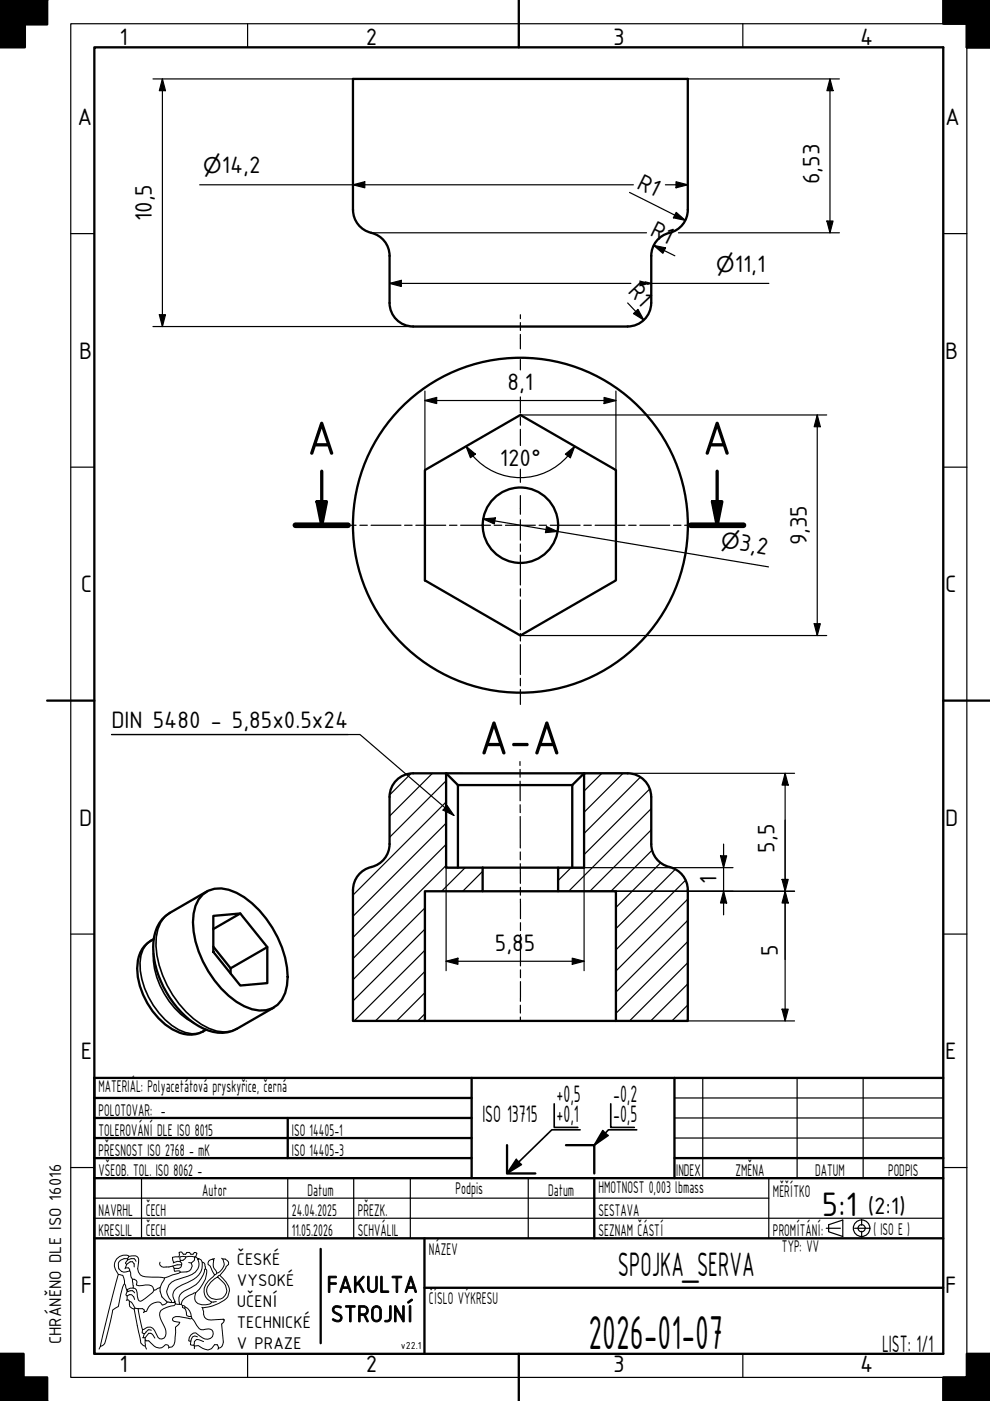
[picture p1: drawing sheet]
<svg xmlns="http://www.w3.org/2000/svg" width="210mm" height="297mm" viewBox="0 0 210 297" stroke-linecap="round" stroke-linejoin="round" font-family="sans-serif">
<g fill="none" stroke="#000" stroke-width=".25">
<path d="M87.1 164l-4.4 4.5M91.7 164l-9.1 9M94.6 179l-19.8 19.8M94.6 174.5l-19.8 19.8M94.6 170l-19.8 19.8M94.6 165.5l-12 12M127.6 164l-3.8 3.7M132.1 164l-8.3 8.2M135.8 164.8l-12 11.9M137.7 167.3l-13.9 13.9M138.1 175.9l-13 13.1M138.1 171.5l-17.5 17.5"/>
<path d="M90.1 197l-15.3 15.2M90.1 192.5l-15.3 15.2M94.6 183.5l-19.8 19.7M98.6 184l-5 5M102.3 184.7l-4.2 4.3M121.1 184l-2.8 2.7M138.3 180.3l-8.8 8.7M140.1 182.9l-9.5 9.5M143.2 184.3l-12.6 12.6M145.3 186.6l-14.7 14.8M145.8 199.6l-15.2 15.3M145.8 195.1l-15.2 15.3"/>
<path d="M145.8 190.6l-15.2 15.3M90.1 214.9l-1.5 1.6M90.1 210.5l-6 6M90.1 206l-10.5 10.5M90.1 201.5l-15 15M145.8 213.1l-3.3 3.4M145.8 208.6l-7.8 7.9M145.8 204.1l-12.3 12.4"/>
</g>
<!-- layer: Viditelna silna -->
<g fill="none" stroke="#000" stroke-width=".49">
<path d="M0 0h10zM5.3 0v10h-5.3v-10v5.2h10v-5.2M205 5v5h5h-5v-10h5h-10v5h10M87.6 69.2a5 5 0 0 1-5-5v-10a5.2 5.2 0 0 0-4.6-5.1 5 5 0 0 1-3.1-4.6l-.1-27.8h71v27.8a5.2 5.2 0 0 1-4.6 5.1 5 5 0 0 0-3.1 4.6v10a5 5 0 0 1-5 5h-45.5M90.1 99.7l20.2-11.7 20.3 11.7v23.3l-20.3 11.7-20.2-11.7zM82.6 169v10a5.2 5.2 0 0 1-4.6 5.1 5 5 0 0 0-3.1 4.6l-.1 27.8h15.3v-27.5h12.2v-5M87.6 164a5 5 0 0 0-5 5M87.6 164h7v20h7.7M94.6 164h29.2M138.1 169a5 5 0 0 0-5-5h-9.3v20h-5.5v5h12.3v27.5h15.2v-27.8a5.2 5.2 0 0 0-4.6-5.1 5 5 0 0 1-3.1-4.6v-10M32.6 199.1a6.3 6.3 0 0 0-3.5 6.3 16.2 16.2 0 0 0 7.4 12.8 6.3 6.3 0 0 0 7.2 .1M43 189.6a5.6 5.6 0 0 1 5.5-1 17.8 17.8 0 0 1 9.3 8.1 19.1 19.1 0 0 1 3 12.2 5.8 5.8 0 0 1-4.4 5.3 8.9 8.9 0 0 1-6.3-1.8 22.4 22.4 0 0 1-9.2-16.9 7.7 7.7 0 0 1 2.1-5.9z"/>
<path d="M43.8 189l-7.8 4.5a8 8 0 0 0-3.5 7.4 20.8 20.8 0 0 0 10.6 17.2 7.7 7.7 0 0 0 7.1 0l7.9-4.5M45.2 194.2l5.7-.5 5.8 7.1v7.6l-5.8 .5-5.7-7.1zM50.9 193.7l-5.7 3.3M102.3 189h16M102.3 184h16M45.2 200.7l3.7 4.6v1.1M56.7 200.8l-7.8 4.5M90.1 216.5h40.5M20 237h80M20 232.8h80M61 237v8.5M100 228.5v21.3"/>
<path d="M20 245.5h80M20 241.3h80M107.5 242.8v6h6M120 242.8h6v6M143 245.5h57M0 292h10v5h-10zM0 287h5v10h-5M210 287h-5v5h-5v5h10"/>
<circle cx="110.3" cy="111.4" r="35.5"/>
<circle cx="110.3" cy="111.4" r="8"/>
</g>
<path d="M32 199.5a5.3 5.3 0 0 0-2.3 4.6 17.1 17.1 0 0 0 8.2 14.2 5.4 5.4 0 0 0 5.2 .4M36 193.5a6.5 6.5 0 0 0-2.9 5.2 21.7 21.7 0 0 0 7.9 17.3 11 11 0 0 0 6.5 2.8l1.4-.2 1.3-.5M32.5 202.1a17 17 0 0 0 8.6 14.8M117.5 234v5h5M123 239.5h-6l-9.5 9.3M127.8 239.7l-1.8 3.1M129.5 234v5h5M135 239.5h-6l-3 3.3 2.9-2.1M109.5 245.8l-2 3 3.1-1.9" fill="none" stroke="#000" stroke-width=".35"/>
<g fill="#000">
<path d="M0 -.1h5.3v10.1h-5.3z" fill-rule="evenodd"/>
<path d="M0 -.1h10v5.3h-10z" fill-rule="evenodd"/>
<path d="M200 0h10v10h-5v-5h-5z" fill-rule="evenodd"/>
<path d="M0 287h5v10h-5z" fill-rule="evenodd"/>
<path d="M0 292h10v5h-10z" fill-rule="evenodd"/>
<path d="M200 292h5v-5h5v10h-10z" fill-rule="evenodd"/>
</g>
<!-- layer: Viditelna tenka -->
<path d="M109.5 245.8l1.1 1.1-3.1 1.9zM127.8 239.7l1.1 1-2.9 2.1z" fill="#000"/>
<path d="M62.6 111.4h11.2M146.5 111.4h11.1" fill="none" stroke="#000" stroke-width="1.2"/>
<path d="M68.2 99.9v11.5M152.1 99.9v11.5M67.2 106.4h2l-1 5zM151.1 106.4h2l-1 5z" fill="none" stroke="#000" stroke-width=".7"/>
<path d="M67.2 106.4h2l-1 5zM151.1 106.4h2l-1 5z" fill="#000"/>
<!-- layer: Viditelna tenka -->
<g fill="none" stroke="#000" stroke-width=".25">
<path d="M15 5h190v287h-190zM52.5 5v5M157.5 5v5M15 49.5h5M200 49.5h5M15 99h5M200 99h5M15 198h5M200 198h5M127.8 239.7l1.1 1M149 228.5v21.3M169 228.5v21.3"/>
<path d="M183 228.5v21.3M15 247.5h5M20 254h143M87 249.8v12.7M109.5 245.8l1.1 1.1M200 247.5h5M52.5 287v5M157.5 287v5"/>
</g>
<!-- layer: Ramecek -->
<path d="M20 10h180v277h-180zM110 0v10M10 148.5h10M200 148.5h10M110 287v10" fill="none" stroke="#000" stroke-width=".49"/>
<path d="M94.6 164l2.5 2.5M97.1 166.5h24.2M97.1 166.5v17.5M121.3 166.5v17.5M123.8 164l-2.5 2.5M143 228.5v21.3M200 228.5h-180v58.5M20 249.8h180M126 249.8v12.7M20 262.5h180M90 273h110M90 262.5v24.5" fill="none" stroke="#000" stroke-width=".49"/>
<!-- layer: 0 -->
<path d="M94.6 164h3.5M123.8 164h3.6" fill="none" stroke="#000" stroke-width=".21"/>
<path d="M94.6 184h2.5M121.3 184h2.5M20 258.3h180M30 249.8v12.7M61 249.8v12.7M75 249.8v12.7M112 249.8v12.7M163 249.8v12.7M178.7 258.7l-3 1" fill="none" stroke="#000" stroke-width=".25"/>
<!-- layer: LEV CVUT -->
<g fill="none" stroke="#000" stroke-width=".21">
<path d="M25.1 270.2l-2 7.7-1.8 7.6a1.38 1.38 0 0 0 1.1-1.3l1.5-6.4 1.2-.8 .2-1.1a7.8 7.8 0 0 1 1.1-3.7M26.4 272.2l.5 1.3M26.6 268.8l-.1 .2M26.9 268.1l.7-.6h.5l.3 .5v.6M27 273.7l.1 .1M27 273.7v.1h.1M27 273.8l-.3 .7 .1 .2 .2 .1 .4-.3h.5l.5 .5 .1 .5M27 274.8v.8l-.2 .1M27 275.6h.3l.1 .3 .5 .2 .7 1.3 .7 .1M27.1 267.1l.7-.2h.6l.4 .5M27.1 267.1v-.2a1.5 1.5 0 0 0-2 1.6 1.5 1.5 0 0 0 2.4 1l-.3-.7h-.6M27.1 267.1l-.5 .7 .3 .3-.3 .7"/>
<path d="M27.1 273.8l1-.1 .4 .4M27.3 266.4l-.2 .5M27.4 275.9a1.19 1.19 0 0 0 1 1.7l.2-.2M27.5 269.5l.3 1.3 .3 .4M28.1 271.2h.3l.5 .3 .2 .3-.2 .6 .6 .2a4.9 4.9 0 0 1 2.6 0l.5 1 1.3-.6M28.1 271.2l.2 1.9h-.7l-.7 .4 .1 .2M28.3 273.1l.6 .4 .4 2.1a.52 .52 0 0 0 .9 .1l2.1-1.6 .3-.5M28.4 277.6l1.4 6.6a1.15 1.15 0 0 0 1 1.2l.3 .6M29.3 277.5h.9l.4 .3v.3M30.6 278.1l-.2 .2M33.9 273a2.75 2.75 0 0 0 1.4 2.9l.1 .2M33.9 267.6l-.1 .3a.79 .79 0 0 0 .8 .8 7 7 0 0 0 3-.5h.9"/>
<path d="M34.9 271l-1 2M35.4 276.1l-.4 .4-.6 .2-.3-.5a2.43 2.43 0 0 0-3 1.8l-.5 .1M36.4 276.2h.5M36.6 268.4l.3 .5M36.8 267.7l.9-.3 .5 .1 .3 .3v.4M36.8 267.7l-.1 .1M36.9 276.2h.3v.2l.8 .1M37.1 276v.1M37.2 276.4l-.3 .4a5.8 5.8 0 0 0-2.8 1 2.01 2.01 0 0 0 .1 2.2 4.3 4.3 0 0 1 .9 3.2l-.3 .5-.5 .2-.5-.1-.3-.3a3.3 3.3 0 0 0-1.6-2.1h-.6l-1.1 .5-.9-4.4M38 276.5h.4M38.2 267.2l-.1-.7 .7-.1 2.5 .1-.1 .7-.6 .6M38.2 269.7l-3.3 1.3-4.1-.3a1.62 1.62 0 0 1-1.6-1.7l.2-1.4-.1-1a1.61 1.61 0 0 0-2-.2l-.1-.1a2.16 2.16 0 0 0-2.3 .5 2.16 2.16 0 0 0-.4 2.3l.6 1.1 .9 .2 .4 1.2v.6"/>
<path d="M38.2 267.2v.3M38.4 276.5l.3 .3M38.5 268.2l-.2 .5-.4 .2h-1l.1 .7 1-.2 .2 .3M38.7 276.8l.4 .1a2.62 2.62 0 0 1 1.5 2.2l-1-.1-.1-.3a1.3 1.3 0 0 0-.8-1.5zM39.3 277.1l-.1 .3M39.4 266.5l-.1 .4-.5 .3h-.6M40 267.7l.6 .1a1.29 1.29 0 0 1-1 1.9h-1.4M40.6 279.1l.1 .4 .3 .3a5.3 5.3 0 0 0 1.6 2.1h.6a1.52 1.52 0 0 1 1.9 .4 1.34 1.34 0 0 1-.6 1.5 1.34 1.34 0 0 1-1.6-.2l-1.4-1a1.55 1.55 0 0 0-1.5 1.7l.5 .1 .3-1 .5-.2 .6 .2M40.7 279.5l-.5 .1a4.9 4.9 0 0 0-3.4-.2l-.2 .3v.3l1.5 .4-.3 .5-.6 .5-.1 2.2a2.38 2.38 0 0 1-.6 2l-.7 .1a.56 .56 0 0 0-.7-.6 1.66 1.66 0 0 1-2.8-.1l-.8-.7h-.7v-.7h-.6M41.3 266.5h.2M41.5 274.1l-.6 .2a3.2 3.2 0 0 0-2.5 2.2M41.5 266.5l.3-.8-.3-.1-.3-.1-.3 .4h-.4l-.3-.4h-.6l-.2 .4h-.5l-.4-.4h-.3h-.2v1l-1.4 .1 .2 1.1"/>
<path d="M41.5 274.1a1.62 1.62 0 0 0 1.3 2.5h.8a1.11 1.11 0 0 0 1.2-.5M41.5 266.5l.5 .4M42 267a2.32 2.32 0 0 1-1.3 3.2l-3.6 1.2a2.52 2.52 0 0 0-.8 4.4l.1 .4-1-.1M42.1 266.9h-.1v.1M42.1 266.9l.5 .2 .3 .5 .4 .2 .2 1.2M42.1 266.9l-.1 .1M42.8 277.2l.2 .1M42.9 267.6a3.5 3.5 0 0 1-1.9 3.7l-1.2 .6a4.3 4.3 0 0 0-3 2.1 2.11 2.11 0 0 0 .3 2l-.2 .2M43 277.3l.2 .7a1.43 1.43 0 0 0 1.6 1.9l2.6-.2 .1 .2-.1-.2M43.5 269a.73 .73 0 0 1 .3 .9 7.5 7.5 0 0 1-2.3 4.2M43.5 269l-.1 .2a5.2 5.2 0 0 1-3.1 3.9 2.68 2.68 0 0 0-2.3 2.8v.6M44.2 267.4l.9-.5 .2 .3a2.16 2.16 0 0 0 .6 2.4l.1 .3-.5 .4-.9-1.9-.5-.3z"/>
<path d="M45.3 266.9v.1M45.5 266.9h-.4M45.5 270.3l-.3 .4a3.4 3.4 0 0 0-1.6 4.2l.4 .5 .8 .7M45.9 276l-1.1 .1M46.6 270.4a5.3 5.3 0 0 1 2.1 3.3 3.1 3.1 0 0 1-2.3 2.7 9.3 9.3 0 0 1-3.4 .9M47 266.8l.3 .1M47.3 266.9h.4l.3 .2a.75 .75 0 0 1 .2 1.2l-.3 .2-.3 .8-1.5 1.5a3.9 3.9 0 0 0-2.3 3 2.15 2.15 0 0 0 3.4 1.4 2.15 2.15 0 0 0-.2-3.6l-.9-.8M47.3 266.9a2.09 2.09 0 0 1-1.3 3M47.5 279.9l-.1 .5-.4 .3 .4 3.8a1.22 1.22 0 0 1-1.1 1.3l-.2-.7h-.6l-.7 .8-.7 .3-1.1-.3-.9-.6-.9 .1M21.3 285.5l-.3 .5M30.2 281.9l-.1 .7 .5 .2 .8-.9 .7 .1M30.6 282.8l-.2 .8"/>
<path d="M30.8 283.6l.7-.9h.5l.8 1M30.8 284.1l.2 .2M30.8 284.3v1.1M35.8 285.7l-.1 .1M40.5 284.4l-.1 .7 .7 .1M41.1 285.2l.1 .2M41.2 285.4v.5M43.2 284.5l-1.5-.5-.5 .5-.1 .7M46.3 285.8l-.2 .2"/>
</g>
<!-- layer: Osa -->
<g fill="none" stroke="#000" stroke-width=".25">
<path d="M110.3 66.7v.9M110.3 68.4v1.7M110.3 70.9v3.1M110.3 76.2v2.2M110.3 84.2v3.4M110.3 88.4v1.8M110.3 91v3.5M110.3 99.5v2.8M72.3 111.4h3.2M76.3 111.4h1.6M78.7 111.4h6.3M85.8 111.4h1.6"/>
<path d="M88.2 111.4h6.3M95.3 111.4h1.6M97.7 111.4h6.3M104.8 111.4h1.6M107.2 111.4h6.3M110.3 105.1v3.9M110.3 110.2v4.3M110.3 115.3v1.6M110.3 117.7v6.3M114.3 111.4h1.6M116.7 111.4h6.3M123.8 111.4h1.6"/>
<path d="M126.2 111.4h6.3M133.3 111.4h1.6M135.7 111.4h6.3M142.8 111.4h1.6M145.2 111.4h3.1M110.3 124.8v1.6M110.3 127.2v6.3M110.3 134.3v1.6M110.3 136.7v6.3M110.3 143.8v1.6M110.3 146.2v3.2M110.3 161.5v.8"/>
<path d="M110.3 165.6v4.2M110.3 163.1v1.7M110.3 170.6v1.7M110.3 173.1v6.7M110.3 183.1v4.2M110.3 180.6v1.7M110.3 188.1v1.7M110.3 190.6v4.2M110.3 195.6v1.7M110.3 198.1v6.7M110.3 213.1v1.7M110.3 215.6v.9"/>
<path d="M110.3 208.1v4.2M110.3 205.6v1.7M182.7 258.5v1.3M175.2 260.4h3M181.2 260.4h3M182.7 261.1v1.2"/>
</g>
<!-- layer: Viditelna silna -->
<g fill="none" stroke="#000" stroke-width=".25">
<path d="M143 237h57M143 232.8h57M143 241.3h57M178.7 258.7v3.5l-3-1v-1.5"/>
<circle cx="182.7" cy="260.4" r="1.75"/>
<circle cx="182.7" cy="260.4" r=".75"/>
</g>
<!-- layer: LEV CVUT -->
<path d="M68 264.8v20" fill="none" stroke="#000" stroke-width=".49"/>
<g fill="none" stroke="#000" stroke-width=".25">
<path d="M32.4 16.7h42.4M34.4 16.7l.7 2.5h-1.3zM34.4 16.7v52.5M145.8 16.7h32.2M176 16.7l.6 2.5h-1.3zM176 16.7v32.7M42.3 39.2h92M74.8 39.2l2.5-.7v1.3zM141.1 39.2h4.7M143.3 38.5l2.5 .7-2.5 .6zM78.7 49.4h58.4M133.5 40.8l11.8 5.9"/>
<path d="M136.8 59.8l1.3 .3-.8 .2M138.6 52l2.5 .5-.6 1.2zM138.6 52l4.5 2.2M143.4 45l1.9 1.7-2.5-.5zM143.8 49.4h34.2M175.3 46.9h1.3l-.6 2.5zM32.4 69.2h55.2M33.8 66.7h1.3l-.7 2.5zM82.6 60.1l2.5-.7v1.3zM82.6 60.1h51.2M133.1 64.2l3.4 3.7M134.3 66.5l1-.9 1.2 2.3z"/>
<path d="M137.1 60.1h25.9M90.1 84.9l2.5-.6v1.3zM90.1 84.9h40.5M90.1 82.9v16.8M98.8 94.6l2 1.7-1.1 .7zM98.8 94.6a13.3 13.3 0 0 0 21.6 2.1M110.4 88h64.9M119.9 96.3l2-1.7-1 2.4zM121.9 94.6l-1.5 2.1M128.1 84.3l2.5 .6-2.5 .7zM130.6 82.9v16.8M173.3 88l.6 2.5h-1.3z"/>
<path d="M173.3 88v46.7M102.4 110l2.6-.2-.2 1.3zM102.4 110l60.5 10.2M115.9 111.6l2.3 1.1-2.6 .2zM110.4 134.7h64.9M172.6 132.2h1.3l-.6 2.5zM122.2 164h46.3M153.4 179v15M166.5 164l.6 2.5h-1.3zM166.5 164v52.5M94.6 184v21.8M118.3 189h50.2"/>
<path d="M118.3 184h37.1M123.8 184v21.8M152.8 181.5h1.3l-.7 2.5zM153.4 189l.7 2.5h-1.3zM165.8 186.5h1.3l-.6 2.5zM166.5 189l.6 2.5h-1.3zM94.6 203.8l2.5-.6v1.3zM94.6 203.8h29.2M121.3 203.2l2.5 .6-2.5 .7zM130.6 216.5h37.9M165.8 214h1.3l-.6 2.5z"/>
</g>
<g fill="#000">
<path d="M34.4 16.7l.7 2.5h-1.3zM176 16.7l.6 2.5h-1.3zM74.8 39.2l2.5-.7v1.3zM143.3 38.5l2.5 .7-2.5 .6zM82.6 60.1l2.5-.7v1.3zM138.6 52l2.5 .5-.6 1.2zM143.4 45l1.9 1.7-2.5-.5zM175.3 46.9h1.3l-.6 2.5zM33.8 66.7h1.3l-.7 2.5zM134.3 66.5l1-.9 1.2 2.3zM135.6 59.4l2.5 .7-2.5 .6zM90.1 84.9l2.5-.6v1.3z"/>
<path d="M98.8 94.6l2 1.7-1.1 .7zM119.9 96.3l2-1.7-1 2.4zM128.1 84.3l2.5 .6-2.5 .7zM173.3 88l.6 2.5h-1.3zM102.4 110l2.6-.2-.2 1.3zM115.9 111.6l2.3 1.1-2.6 .2zM172.6 132.2h1.3l-.6 2.5zM166.5 164l.6 2.5h-1.3zM152.8 181.5h1.3l-.7 2.5zM153.4 189l.7 2.5h-1.3zM165.8 186.5h1.3l-.6 2.5zM166.5 189l.6 2.5h-1.3z"/>
<path d="M94.6 203.8l2.5-.6v1.3zM121.3 203.2l2.5 .6-2.5 .7zM165.8 214h1.3l-.6 2.5z"/>
</g>
<path d="M73.8 155.7h-50.2h52.7l20 17.2M94.8 170.8l1.5 2.1-2.4-1.1z" fill="none" stroke="#000" stroke-width=".25"/>
<path d="M94.8 170.8l1.5 2.1-2.4-1.1z" fill="#000"/>
<g font-size="10.9">
<text x="65.1" y="96.4">A</text>
<text x="148.9" y="96.4">A</text>
<text x="101.6" y="160">A-A</text>
<text x="124.7" y="286">2026-01-07</text>
</g>
<g font-size="7.7">
<text x="174.3" y="257.8">5:1</text>
<text x="131" y="270.5">SPOJKA_SERVA</text>
</g>
<g font-size="5.4">
<text x="25.4" y="9.6">1</text>
<text x="77.5" y="9.6">2</text>
<text x="130" y="9.6">3</text>
<text x="182.4" y="9.6">4</text>
<text x="16.4" y="26.5">A</text>
<text x="200.4" y="26.5">A</text>
<text x="47" y="36.8">14,2</text>
<text x="134.8" y="39.8" transform="rotate(27 134.8 39.8)">R1</text>
<text x="173.8" y="39" transform="rotate(-90 173.8 39)">6,53</text>
<text x="32.2" y="46.9" transform="rotate(-90 32.2 46.9)">10,5</text>
<text x="137.7" y="49.9" transform="rotate(26 137.7 49.9)">R1</text>
<text x="155.8" y="57.7">11,1</text>
<text x="133" y="61.9" transform="rotate(47 133 61.9)">R1</text>
<text x="16.8" y="76">B</text>
<text x="200.4" y="76">B</text>
<text x="107.6" y="82.7">8,1</text>
<text x="106" y="98.7">120°</text>
<text x="156.6" y="116.7" transform="rotate(10 156.6 116.7)">3,2</text>
<text x="171.1" y="115.7" transform="rotate(-90 171.1 115.7)">9,35</text>
<text x="17.1" y="125.5">C</text>
<text x="200.4" y="125.5">C</text>
<text x="23.6" y="154.4">DIN 5480 - 5,85x0.5x24</text>
<text x="16.8" y="175">D</text>
<text x="200.4" y="175">D</text>
<text x="164.2" y="180.8" transform="rotate(-90 164.2 180.8)">5,5</text>
<text x="151.9" y="187.3" transform="rotate(-90 151.9 187.3)">1</text>
<text x="104.9" y="201.6">5,8</text>
<text x="111" y="201.6">5</text>
<text x="164.9" y="202.7" transform="rotate(-90 164.9 202.7)">5</text>
<text x="17.1" y="224.5">E</text>
<text x="200.4" y="224.5">E</text>
<text x="118" y="233.6">+0,5</text>
<text x="130" y="233.6">-0,2</text>
<text x="102.3" y="237.8">ISO 13715</text>
<text x="118" y="237.8">+0,1</text>
<text x="130" y="237.8">-0,5</text>
<text x="184" y="257.4">(2:1)</text>
<text x="17.1" y="274">F</text>
<text x="69.3" y="274">FAKULTA</text>
<text x="200.4" y="274">F</text>
<text x="70.1" y="280.3">STROJNÍ</text>
<text x="187" y="286.5">LIST: 1/1</text>
<text x="25.4" y="290.9">1</text>
<text x="77.5" y="290.9">2</text>
<text x="130" y="290.9">3</text>
<text x="182.4" y="290.9">4</text>
</g>
<g font-size="4.6">
<text x="43.1" y="36.8">⌀</text>
<text x="151.9" y="57.7">⌀</text>
<text x="152.7" y="116" transform="rotate(10 152.7 116)">⌀</text>
</g>
<g font-size="3.9">
<text x="20.9" y="231.5">MATERIÁL: Polyacetátová pryskyřice, černá</text>
<text x="20.9" y="236.5">POLOTOVAR: -</text>
<text x="20.9" y="245">PŘESNOST ISO 2768 - mK</text>
<text x="20.9" y="240.8">TOLEROVÁNÍ DLE ISO 8015</text>
<text x="61.9" y="245">ISO 14405-3</text>
<text x="61.9" y="240.8">ISO 14405-1</text>
<text x="20.9" y="249.3">VŠEOB. TOL. ISO 8062 -</text>
<text x="143.4" y="249.3">I</text>
<text x="143.8" y="249.3">NDEX</text>
<text x="155.9" y="249.3">ZMĚNA</text>
<text x="172.8" y="249.3">DATUM</text>
<text x="188.3" y="249.3">PODPIS</text>
<text x="20.9" y="257.8">NAVRHL</text>
<text x="30.9" y="257.8">ČECH</text>
<text x="42.9" y="253.5">Autor</text>
<text x="61.9" y="257.8">24.04.2025</text>
<text x="65.2" y="253.5">Datum</text>
<text x="75.9" y="257.8">PŘEZK.</text>
<text x="96.6" y="253.2">Podpis</text>
<text x="116.2" y="253.5">Datum</text>
<text x="126.9" y="253">HMOTNOST 0,003 lbmass</text>
<text x="126.9" y="257.8">SESTAVA</text>
<text x="163.9" y="253.8">MĚŘÍTKO</text>
<text x="20.9" y="262">KRESLIL</text>
<text x="30.9" y="262">ČECH</text>
<text x="61.9" y="262">11.05.2026</text>
<text x="75.9" y="262">SCHVÁLIL</text>
<text x="126.9" y="262">SEZNAM ČÁSTÍ</text>
<text x="163.9" y="262">PROMÍTÁNÍ:</text>
<text x="185.2" y="261.8">( ISO E )</text>
<text x="50.2" y="268.2">ČESKÉ</text>
<text x="90.9" y="266">NÁZEV</text>
<text x="165.8" y="265.5">TYP: VV</text>
<text x="50.2" y="272.7">VYSOKÉ</text>
<text x="50.2" y="277.1">UČENÍ</text>
<text x="50.2" y="281.6">TECHNICKÉ</text>
<text x="90.9" y="276.5">ČÍSLO VÝKRESU</text>
<text x="13" y="285" transform="rotate(-90 13 285)">CHRÁNĚNO DLE ISO 16016</text>
<text x="50.2" y="286">V PRAZE</text>
</g>
<text font-size="2.3" x="85" y="286">v22.1</text>
</svg>
